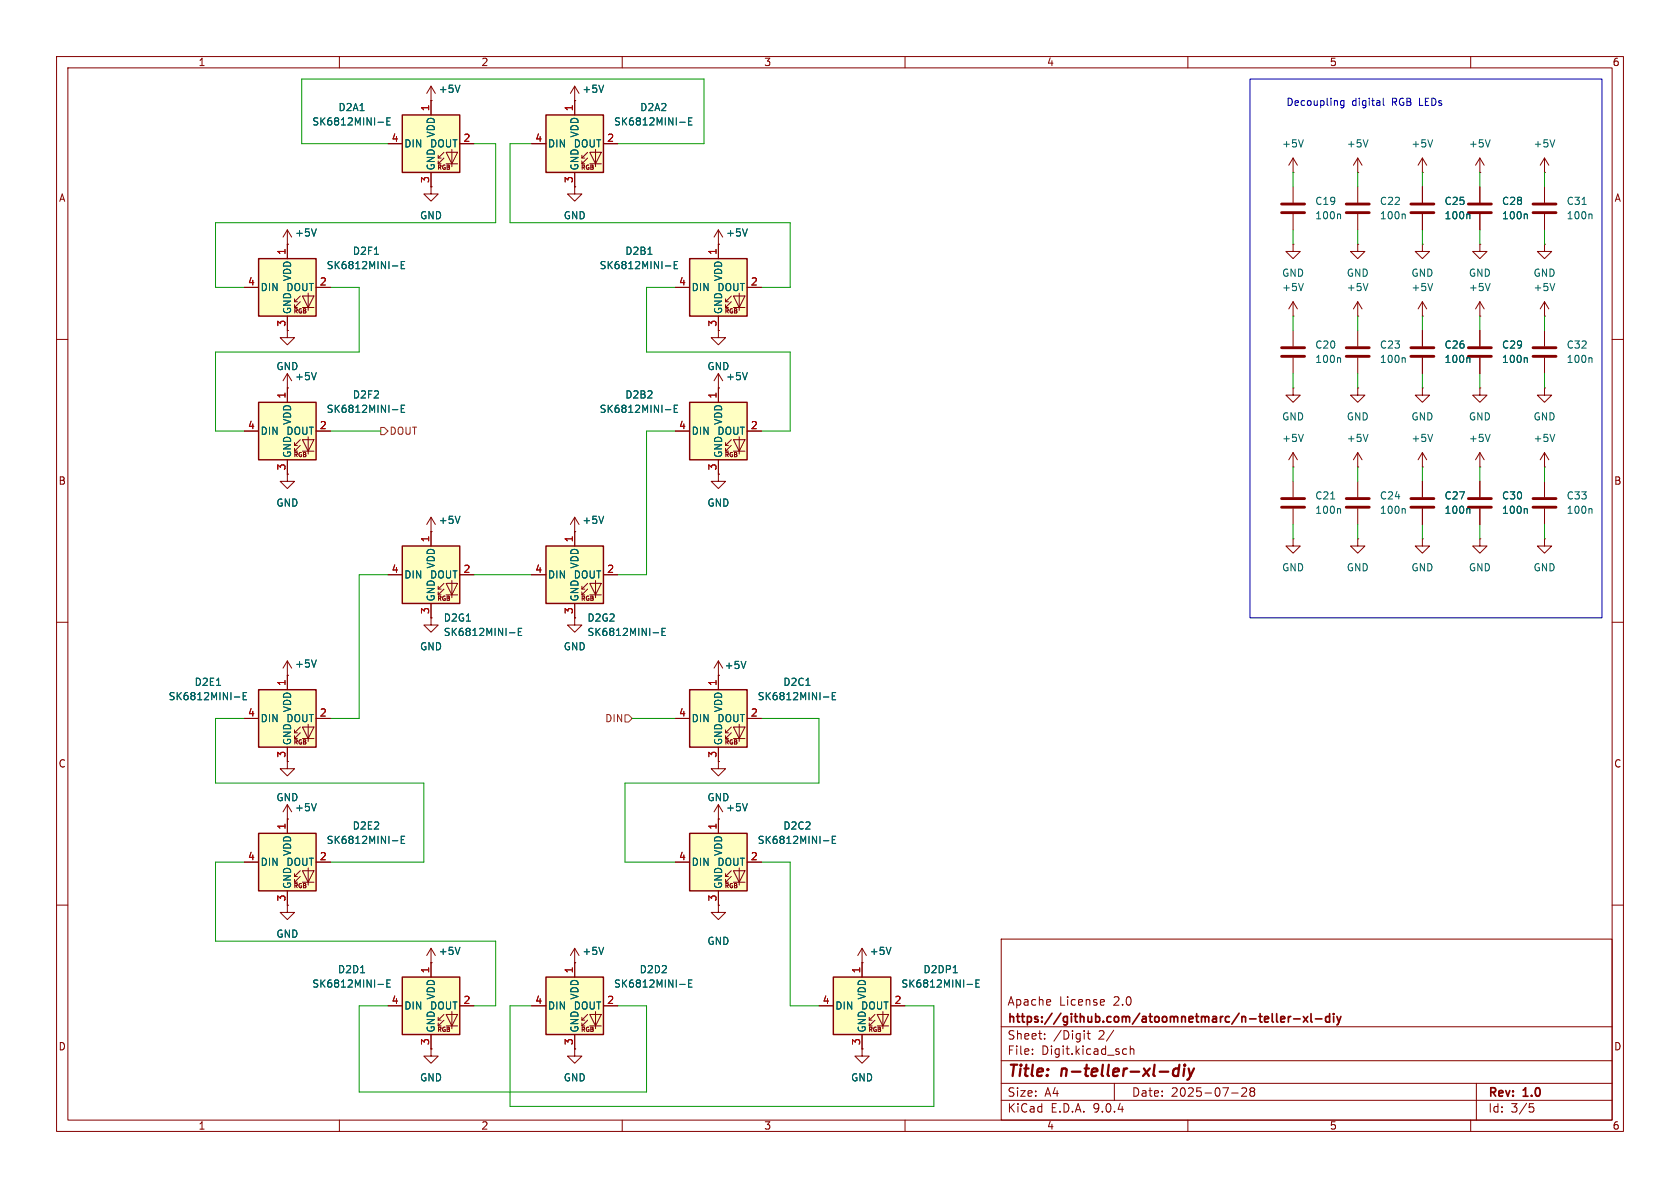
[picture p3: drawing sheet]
<svg xmlns="http://www.w3.org/2000/svg" width="297mm" height="210mm" viewBox="0 0 297 210" stroke-linecap="round" stroke-linejoin="round" font-family="sans-serif">
<g fill="none" stroke="#840000" stroke-width=".18">
<path d="M10 10h277v190h-277zM12 12h273v186h-273zM60 10v2M110 10v2M160 10v2M210 10v2M260 10v2M228.6 30.5h.1M228.6 27.9v2.6M228.6 33v2.8M228.6 37.8v2.8M228.6 27.9l-.8 1.3"/>
<path d="M228.6 27.9l.8 1.3M240 30.5h.1M240 27.9v2.6M240 33v2.8M240 37.8v2.8M240 27.9l-.7 1.3M240 27.9l.8 1.3M251.5 30.5h.1M251.5 27.9v2.6M251.5 33v2.8M251.5 37.8v2.8M251.5 27.9l-.8 1.3"/>
<path d="M251.5 27.9l.7 1.3M261.6 30.5h.1M261.6 27.9v2.6M261.6 33v2.8M261.6 37.8v2.8M261.6 27.9l-.7 1.3M261.6 27.9l.8 1.3M273 30.5h.1M273 27.9v2.6M273 33v2.8M273 37.8v2.8M273 27.9l-.7 1.3"/>
<path d="M273 27.9l.8 1.3M228.6 43.2v1.3h1.3l-1.3 1.2-1.3-1.2h1.3M228.6 43.2h.1M240 55.9h.1M240 53.3v2.6M240 53.3l-.7 1.3M240 53.3l.8 1.3M251.5 58.4v2.8M261.6 43.2v1.3h1.3l-1.3 1.2-1.3-1.2h1.3M261.6 43.2h.1M261.6 55.9h.1M261.6 53.3v2.6"/>
<path d="M261.6 58.4v2.8M261.6 53.3l-.7 1.3M261.6 53.3l.8 1.3M273 55.9h.1M273 43.2v1.3h1.3l-1.3 1.2-1.2-1.2h1.2M273 43.2h.1M273 53.3l-.7 1.3M273 53.3l.8 1.3M273 53.3v2.6M10 60h2M251.5 68.6v1.3h1.2l-1.2 1.2-1.3-1.2h1.3M251.5 68.6h.1"/>
<path d="M251.5 63.2v2.8M261.6 68.6v1.3h1.3l-1.3 1.2-1.3-1.2h1.3M261.6 68.6h.1M261.6 63.2v2.8M273 68.6v1.3h1.3l-1.3 1.2-1.2-1.2h1.2M273 68.6h.1M285 60h2M228.6 95.3v1.2h1.3l-1.3 1.3-1.3-1.3h1.3M228.6 95.3h.1M240 95.3v1.2h1.3l-1.3 1.3-1.2-1.3h1.2M240 95.3h.1M240 82.6h.1"/>
<path d="M240 80v2.6M240 80l-.7 1.3M240 80l.8 1.3M251.5 95.3v1.2h1.2l-1.2 1.3-1.3-1.3h1.3M251.5 95.3h.1M261.6 95.3v1.2h1.3l-1.3 1.3-1.3-1.3h1.3M261.6 95.3h.1M273 95.3v1.2h1.3l-1.3 1.3-1.2-1.3h1.2M273 95.3h.1M10 110h2M285 110h2M10 160h2"/>
<path d="M177 166h108v32h-108zM185.7 176.8v.3l-.7 .1M195 176.7l.2 .4-.7 .1M195.2 177.6l-.2 .1M285 160h2M60 198v2M110 198v2M160 198v2M177 194.5h108M177 191.5h108M177 187.5h108M177 181.5h108"/>
<path d="M182.5 186.3v.1M182.5 185.5v.1M184.7 183.6v.1M184.7 182.8v.1M192.2 182.7h.5M192.4 182.2v1.3l.3 .2M196.9 182.1l-1.3 2M197 191.5v3M198.6 186.3h.6M198.6 185.5h.6M199.8 185.5l.2-.1 .4 .1 .1 .9M199.8 184.9v1.5"/>
<path d="M210 198v2M217.7 193.2h1.2M219.5 192.4l.6-.1 .2 .1 .1 .3-.9 1.1h.9M221.2 192.9l-.2-.2 .2-.4 .5 .1 .1 .2-.3 .3M221.2 192.9l-.2 .3v.5l.2 .1 .5-.1 .1-.2-.1-.4-.2-.2M221.2 192.9h.3M260 198v2M261 191.5v6.5M270.4 195.1h.7M270.5 195.7h.4l.3 .3-.2 .5-.5 .1"/>
</g>
<path d="M205 189.4h1.5M208.4 189a.66 .66 0 0 0-1 .3l-.1 .5 .2 .3 .2 .1 .6-.1M208.5 188.2l-.2 2M209.4 188.9l-.2 1.3M209.5 188.2l-.1 .2M209.5 188.2l-.2 .1 .1 .1M209.5 188.2v.1l-.1 .1M210.1 188.9l.3 1.3M210.4 190.2l-.2 .5-.3 .2M211.1 188.9l-.7 1.3" fill="none" stroke="#840000" stroke-width=".4"/>
<g fill="none" stroke="#840000" stroke-width=".3">
<path d="M225.7 179.2v1.3l.2 .2M227.8 179.7v1M228.2 179.7l-.3 .1-.1 .2M230.4 179.7l.8 1M231.2 179.7l-.8 1M231.8 179.2v1.3l.2 .2M235.1 179.8l-.5-.1-.3 .3v.4l.2 .2h.6M235.1 179.2v1.5M235.8 179.2v.1M235.8 179.7v1M236.3 179.7l.4 1M237.1 179.7l-.4 1"/>
<path d="M226.4 180.2l.7-.2v-.2l-.5-.1-.2 .2 .1 .7h.6M228.7 180.1h1.1M232.6 180.1h1.1M236.7 180.7l-.1 .3-.3 .2"/>
</g>
<g fill="none" stroke="#840000" stroke-width=".51">
<path d="M226.6 36.1h4M226.6 37.6h4M238 36.1h4.1M238 37.6h4.1M249.4 36.1h4.1M249.4 37.6h4.1M259.6 36.1h4.1M259.6 37.6h4.1M271 36.1h4.1M271 37.6h4.1M249.4 61.5h4.1M249.4 63h4.1"/>
<path d="M259.6 61.5h4.1M259.6 63h4.1"/>
</g>
<g fill="none" stroke="#006464" stroke-width=".18">
<path d="M230.4 24.7l-.4 1.3M236.8 37.8l.2 .2v.7M241.8 24.7l-.4 1.3M248.2 37.8l.2 .2v.7M253.3 24.7l-.4 1.3M259.7 37.8l.2 .2v.7M263.4 24.7l-.4 1.3M269.8 37.8l.2 .2v.7M274.9 24.7l-.5 1.3M279.7 36.1h.7M281.3 37.8l.1 .2v.7M241.8 50.1l-.4 1.3"/>
<path d="M263.4 50.1l-.4 1.3M274.9 50.1l-.5 1.3M241.8 76.8l-.4 1.2M259.7 63.2l.2 .2v.7M269.8 63.2l.2 .2v.7"/>
</g>
<path d="M147.3 172.7h10.2v10.2h-10.2z" fill="#ffffc2"/>
<path d="M147.3 172.7h10.2v10.2h-10.2z" fill="none" stroke="#840000" stroke-width=".25"/>
<g fill="none" stroke="#840000" stroke-width=".18">
<path d="M50.8 160v1.3h1.3l-1.3 1.3-1.3-1.3h1.3M50.8 160h.1M144.8 177.8h2.5M152.4 170.2h.1M152.4 167.6v5.1M152.4 167.6l-.8 1.3M152.4 167.6l.8 1.3M154.7 179.3l-1 1v-.5M155.1 179.3h2l-1 2.1zM156.1 178.8v3.1M157.5 177.8h2.5M152.4 185.4v1.3h1.3l-1.3 1.3-1.3-1.3h1.3"/>
<path d="M152.4 185.4h.1M152.4 182.9v2.5M153.7 180.3h.5M153.7 181.4h.5M154.7 180.3l-1 1.1v-.6M155.1 181.4h2"/>
</g>
<path d="M157.5 167.5l-.4 1.2M168.5 172h.7M171 174h.9M172.5 173.8h.5M173.1 173.2h-.6v1.3h.6" fill="none" stroke="#006464" stroke-width=".18"/>
<path d="M45.7 147.3h10.2v10.2h-10.2z" fill="#ffffc2"/>
<path d="M45.7 147.3h10.2v10.2h-10.2z" fill="none" stroke="#840000" stroke-width=".25"/>
<g fill="none" stroke="#840000" stroke-width=".18">
<path d="M43.2 152.4h2.5M50.8 144.8v2.5M50.8 157.5v2.5M52.1 154.9h.5M52.1 156h.5M53.1 153.9l-1 1v-.5M53.1 154.9l-1 1.1v-.6M53.5 153.9h2l-1 2.1zM53.5 156h2M54.5 153.4v3.1M55.9 152.4h2.5M101.6 185.4v1.3h1.3l-1.3 1.3-1.3-1.3h1.3"/>
<path d="M101.6 185.4h.1"/>
</g>
<path d="M69.4 148.6h.9M70.9 148.4h.5M71.5 147.8h-.6v1.3h.6" fill="none" stroke="#006464" stroke-width=".18"/>
<path d="M96.5 172.7h10.2v10.2h-10.2z" fill="#ffffc2"/>
<path d="M96.5 172.7h10.2v10.2h-10.2z" fill="none" stroke="#840000" stroke-width=".25"/>
<g fill="none" stroke="#840000" stroke-width=".18">
<path d="M240 85.1v2.8M240 89.9v2.8M94 177.8h2.5M101.6 170.2h.1M101.6 167.6v5.1M101.6 167.6l-.8 1.3M101.6 167.6l.8 1.3M103.9 179.3l-1 1v-.5M104.3 179.3h2l-1 2.1zM105.3 178.8v3.1M106.7 177.8h2.5M127 160v1.3h1.3l-1.3 1.3-1.3-1.3h1.3"/>
<path d="M127 160h.1M101.6 182.9v2.5M102.9 180.3h.5M102.9 181.4h.5M103.9 180.3l-1 1.1v-.6M104.3 181.4h2"/>
</g>
<path d="M248.2 89.9l.2 .2v.6M106.7 167.5l-.4 1.2M120.2 174h.9M121.7 173.8h.5M122.3 173.2h-.6v1.3h.6" fill="none" stroke="#006464" stroke-width=".18"/>
<path d="M238 88.1h4.1M238 89.7h4.1" fill="none" stroke="#840000" stroke-width=".51"/>
<path d="M121.9 147.3h10.2v10.2h-10.2z" fill="#ffffc2"/>
<path d="M121.9 147.3h10.2v10.2h-10.2z" fill="none" stroke="#840000" stroke-width=".25"/>
<g fill="none" stroke="#840000" stroke-width=".18">
<path d="M228.6 55.9h.1M228.6 53.3l-.8 1.3M228.6 53.3l.8 1.3M228.6 53.3v2.6M228.6 58.4v2.8M228.6 68.6v1.3h1.3l-1.3 1.2-1.3-1.2h1.3M228.6 68.6h.1M228.6 63.2v2.8M240 68.6v1.3h1.3l-1.3 1.2-1.2-1.2h1.2M240 68.6h.1M119.4 152.4h2.5M127 144.8v2.5"/>
<path d="M127 157.5v2.5M128.3 154.9h.5M128.3 156h.5M129.3 153.9l-1 1v-.5M129.3 154.9l-1 1.1v-.6M129.7 153.9h2l-1 2.1zM129.7 156h2M130.7 153.4v3.1M132.1 152.4h2.5M76.2 170.2h.1M76.2 167.6l-.8 1.3M76.2 167.6l.8 1.3"/>
<path d="M76.2 167.6v2.6M76.2 185.4v1.3h1.3l-1.3 1.3-1.3-1.3h1.3M76.2 185.4h.1"/>
</g>
<path d="M230.4 50.1l-.4 1.3M236.8 63.2l.2 .2v.7M145.6 148.6h.9M147.1 148.4h.5M147.7 147.8h-.6v1.3h.6M81.3 167.5l-.4 1.2" fill="none" stroke="#006464" stroke-width=".18"/>
<path d="M226.6 61.5h4M226.6 63h4" fill="none" stroke="#840000" stroke-width=".51"/>
<path d="M71.1 172.7h10.2v10.2h-10.2z" fill="#ffffc2"/>
<path d="M71.1 172.7h10.2v10.2h-10.2z" fill="none" stroke="#840000" stroke-width=".25"/>
<g fill="none" stroke="#840000" stroke-width=".18">
<path d="M101.6 17.8h.1M101.6 15.2v2.6M101.6 15.2l-.8 1.3M101.6 15.2l.8 1.3M101.6 33v1.3h1.3l-1.3 1.3-1.3-1.3h1.3M101.6 33h.1M240 43.2v1.3h1.3l-1.3 1.2-1.2-1.2h1.2M240 43.2h.1M240 58.4v2.8M251.5 43.2v1.3h1.2l-1.2 1.2-1.3-1.2h1.3M251.5 43.2h.1M251.5 55.9h.1"/>
<path d="M251.5 53.3l-.8 1.3M251.5 53.3l.7 1.3M251.5 53.3v2.6M273 58.4v2.8M240 63.2v2.8M273 63.2v2.8M101.6 94h.1M101.6 91.4l-.8 1.3M101.6 91.4l.8 1.3M101.6 91.4v2.6M228.6 82.6h.1M228.6 80l-.8 1.3"/>
<path d="M228.6 80l.8 1.3M228.6 80v2.6M228.6 85.1v2.8M228.6 89.9v2.8M50.8 119.4h.1M50.8 116.8v2.6M50.8 116.8l-.8 1.3M50.8 116.8l.8 1.3M50.8 144.8h.1M50.8 142.2l-.8 1.3M50.8 142.2l.8 1.3M50.8 142.2v2.6"/>
<path d="M68.6 177.8h2.5M76.2 170.2v2.5M78.5 179.3l-1 1v-.5M78.9 179.3h2l-1 2.1zM79.9 178.8v3.1M81.3 177.8h2.5M76.2 182.9v2.5M77.5 180.3h.5M77.5 181.4h.5M78.5 180.3l-1 1.1v-.6M78.9 181.4h2"/>
</g>
<g fill="none" stroke="#006464" stroke-width=".18">
<path d="M106.7 15.1l-.4 1.2M253.3 50.1l-.4 1.3M230.4 76.8l-.4 1.2M248.2 63.2l.2 .2v.7M281.3 63.2l.1 .2v.7M106.7 91.3l-.4 1.2M235.2 88.2h.8M236.8 89.9l.2 .2v.6M55.9 116.7l-.4 1.2M55.9 142.1l-.4 1.2M63.7 172h.8M66.8 174h1"/>
<path d="M68.4 173.8h.4M69 173.2h-.6v1.3h.6"/>
</g>
<path d="M238 61.5h4.1M238 63h4.1M271 61.5h4.1M271 63h4.1M226.6 88.1h4M226.6 89.7h4" fill="none" stroke="#840000" stroke-width=".51"/>
<path d="M96.5 20.3h10.2v10.2h-10.2z" fill="#ffffc2"/>
<path d="M96.5 20.3h10.2v10.2h-10.2z" fill="none" stroke="#840000" stroke-width=".25"/>
<g fill="none" stroke="#840000" stroke-width=".18">
<path d="M101.6 17.8v2.5M94 25.4h2.5M101.6 30.5v2.5M102.9 27.9h.5M102.9 29h.5M103.9 26.9l-1 1v-.5M103.9 27.9l-1 1.1v-.6M104.3 26.9h2l-1 2.1zM104.3 29h2M105.3 26.4v3.1M106.7 25.4h2.5M50.8 58.4v1.3h1.3l-1.3 1.3-1.3-1.3h1.3"/>
<path d="M50.8 58.4h.1M273 85.1v2.8M273 89.9v2.8M50.8 134.6v1.3h1.3l-1.3 1.3-1.3-1.3h1.3M50.8 134.6h.1"/>
</g>
<path d="M120.2 21.6h.9M121.7 21.4h.5M122.3 20.8h-.6v1.3h.6M281.3 89.9l.1 .2v.6" fill="none" stroke="#006464" stroke-width=".18"/>
<path d="M271 88.1h4.1M271 89.7h4.1" fill="none" stroke="#840000" stroke-width=".51"/>
<path d="M96.5 96.5h10.2v10.2h-10.2z" fill="#ffffc2"/>
<path d="M96.5 96.5h10.2v10.2h-10.2z" fill="none" stroke="#840000" stroke-width=".25"/>
<path d="M101.6 94v2.5M94 101.6h2.5M101.6 106.7v2.5M102.9 104.1h.5M102.9 105.2h.5M103.9 103.1l-1 1v-.5M103.9 104.1l-1 1.1v-.6M104.3 103.1h2l-1 2.1zM104.3 105.2h2M105.3 102.6v3.1M106.7 101.6h2.5" fill="none" stroke="#840000" stroke-width=".18"/>
<path d="M115.5 111.9h.9M117 111.7h.5M117.6 111.1h-.6v1.2h.6" fill="none" stroke="#006464" stroke-width=".18"/>
<path d="M45.7 45.7h10.2v10.2h-10.2z" fill="#ffffc2"/>
<path d="M45.7 45.7h10.2v10.2h-10.2z" fill="none" stroke="#840000" stroke-width=".25"/>
<g fill="none" stroke="#840000" stroke-width=".18">
<path d="M43.2 50.8h2.5M50.8 43.2h.1M50.8 40.6v5.1M50.8 55.9v2.5M50.8 40.6l-.8 1.3M50.8 40.6l.8 1.3M52.1 53.3h.5M52.1 54.4h.5M53.1 52.3l-1 1v-.5M53.1 53.3l-1 1.1v-.6M53.5 52.3h2l-1 2.1zM53.5 54.4h2"/>
<path d="M54.5 51.8v3.1M55.9 50.8h2.5"/>
</g>
<path d="M55.9 40.5l-.4 1.2M66.2 45h.7M69.4 47h.9M70.9 46.8h.5M71.5 46.2h-.6v1.3h.6" fill="none" stroke="#006464" stroke-width=".18"/>
<path d="M45.7 121.9h10.2v10.2h-10.2z" fill="#ffffc2"/>
<path d="M45.7 121.9h10.2v10.2h-10.2z" fill="none" stroke="#840000" stroke-width=".25"/>
<g fill="none" stroke="#840000" stroke-width=".18">
<path d="M76.2 17.8h.1M76.2 15.2l-.8 1.3M76.2 15.2l.8 1.3M76.2 15.2v2.6M76.2 33v1.3h1.3l-1.3 1.3-1.3-1.3h1.3M76.2 33h.1M50.8 119.4v2.5M101.6 109.2v1.3h1.3l-1.3 1.3-1.3-1.3h1.3M101.6 109.2h.1M43.2 127h2.5M50.8 132.1v2.5M52.1 129.5h.5"/>
<path d="M52.1 130.6h.5M53.1 128.5l-1 1v-.5M53.1 129.5l-1 1.1v-.6M53.5 128.5h2l-1 2.1zM53.5 130.6h2M54.5 128v3.1M55.9 127h2.5"/>
</g>
<path d="M81.3 15.1l-.4 1.2M38.3 121.2h.7M41.4 123.2h1M43 123h.4M43.6 122.4h-.6v1.3h.6" fill="none" stroke="#006464" stroke-width=".18"/>
<path d="M71.1 20.3h10.2v10.2h-10.2z" fill="#ffffc2"/>
<path d="M71.1 20.3h10.2v10.2h-10.2z" fill="none" stroke="#840000" stroke-width=".25"/>
<g fill="none" stroke="#840000" stroke-width=".18">
<path d="M76.2 17.8v2.5M68.6 25.4h2.5M76.2 30.5v2.5M77.5 27.9h.5M77.5 29h.5M78.5 26.9l-1 1v-.5M78.5 27.9l-1 1.1v-.6M78.9 26.9h2l-1 2.1zM78.9 29h2M79.9 26.4v3.1M81.3 25.4h2.5M76.2 94h.1"/>
<path d="M76.2 91.4v2.6M76.2 91.4l-.8 1.3M76.2 91.4l.8 1.3M127 83.8v1.3h1.3l-1.3 1.3-1.3-1.3h1.3M127 83.8h.1"/>
</g>
<path d="M66.8 21.6h1M68.4 21.4h.4M69 20.8h-.6v1.3h.6M81.3 91.3l-.4 1.2" fill="none" stroke="#006464" stroke-width=".18"/>
<path d="M71.1 96.5h10.2v10.2h-10.2z" fill="#ffffc2"/>
<path d="M71.1 96.5h10.2v10.2h-10.2z" fill="none" stroke="#840000" stroke-width=".25"/>
<g fill="none" stroke="#840000" stroke-width=".18">
<path d="M50.8 68.6h.1M50.8 66l-.8 1.3M50.8 66l.8 1.3M50.8 66v2.6M50.8 83.8v1.3h1.3l-1.3 1.3-1.3-1.3h1.3M50.8 83.8h.1M76.2 94v2.5M68.6 101.6h2.5M76.2 106.7v2.5M77.5 104.1h.5M77.5 105.2h.5M78.5 103.1l-1 1v-.5"/>
<path d="M78.5 104.1l-1 1.1v-.6M78.9 103.1h2l-1 2.1zM78.9 105.2h2M79.9 102.6v3.1M81.3 101.6h2.5"/>
</g>
<path d="M55.9 65.9l-.4 1.2M90.1 111.9h.9M91.6 111.7h.5M92.2 111.1h-.6v1.2h.6" fill="none" stroke="#006464" stroke-width=".18"/>
<path d="M45.7 71.1h10.2v10.2h-10.2z" fill="#ffffc2"/>
<path d="M45.7 71.1h10.2v10.2h-10.2z" fill="none" stroke="#840000" stroke-width=".25"/>
<g fill="none" stroke="#840000" stroke-width=".18">
<path d="M43.2 76.2h2.5M50.8 68.6v2.5M52.1 78.7h.5M52.1 79.8h.5M53.1 77.7l-1 1v-.5M53.1 78.7l-1 1.1v-.6M53.5 77.7h2l-1 2.1zM53.5 79.8h2M54.5 77.2v3.1M55.9 76.2h2.5M50.8 81.3v2.5M251.5 85.1v2.8"/>
<path d="M251.5 89.9v2.8M76.2 109.2v1.3h1.3l-1.3 1.3-1.3-1.3h1.3M76.2 109.2h.1"/>
</g>
<path d="M69.4 72.4h.9M70.9 72.2h.5M71.5 71.6h-.6v1.3h.6M259.7 89.9l.2 .2v.6" fill="none" stroke="#006464" stroke-width=".18"/>
<path d="M249.4 88.1h4.1M249.4 89.7h4.1" fill="none" stroke="#840000" stroke-width=".51"/>
<path d="M121.9 71.1h10.2v10.2h-10.2z" fill="#ffffc2"/>
<path d="M121.9 71.1h10.2v10.2h-10.2z" fill="none" stroke="#840000" stroke-width=".25"/>
<path d="M119.4 76.2h2.5M127 68.6v2.5M128.3 78.7h.5M128.3 79.8h.5M129.3 77.7l-1 1v-.5M129.3 78.7l-1 1.1v-.6M129.7 77.7h2l-1 2.1zM129.7 79.8h2M130.7 77.2v3.1M132.1 76.2h2.5M127 81.3v2.5" fill="none" stroke="#840000" stroke-width=".18"/>
<path d="M117.6 72.4h1M119.2 72.2h.4M119.8 71.6h-.6v1.3h.6" fill="none" stroke="#006464" stroke-width=".18"/>
<path d="M121.9 121.9h10.2v10.2h-10.2z" fill="#ffffc2"/>
<path d="M121.9 121.9h10.2v10.2h-10.2z" fill="none" stroke="#840000" stroke-width=".25"/>
<g fill="none" stroke="#840000" stroke-width=".18">
<path d="M127 58.4v1.3h1.3l-1.3 1.3-1.3-1.3h1.3M127 58.4h.1M127 68.6h.1M127 66v2.6M127 66l-.8 1.3M127 66l.8 1.3M251.5 82.6h.1M251.5 80l-.8 1.3M251.5 80l.7 1.3M251.5 80v2.6M261.6 85.1v2.8M261.6 89.9v2.8"/>
<path d="M127 119.4h.1M127 116.8v5.1M127 116.8l-.8 1.3M127 116.8l.8 1.3M119.4 127h2.5M127 134.6v1.3h1.3l-1.3 1.3-1.3-1.3h1.3M127 134.6h.1M127 132.1v2.5M128.3 129.5h.5M128.3 130.6h.5M129.3 128.5l-1 1v-.5M129.3 129.5l-1 1.1v-.6"/>
<path d="M129.7 128.5h2l-1 2.1zM129.7 130.6h2M130.7 128v3.1M132.1 127h2.5"/>
</g>
<path d="M132.1 65.9l-.4 1.2M253.3 76.8l-.4 1.2M269.8 89.9l.2 .2v.6M131.9 116.9l-.5 1.3M142.5 121.2h.7M145.6 123.2h.9M147.1 123h.5M147.7 122.4h-.6v1.3h.6" fill="none" stroke="#006464" stroke-width=".18"/>
<path d="M259.6 88.1h4.1M259.6 89.7h4.1" fill="none" stroke="#840000" stroke-width=".51"/>
<path d="M121.9 45.7h10.2v10.2h-10.2z" fill="#ffffc2"/>
<path d="M121.9 45.7h10.2v10.2h-10.2z" fill="none" stroke="#840000" stroke-width=".25"/>
<g fill="none" stroke="#840000" stroke-width=".18">
<path d="M76.2 17.8h.1M76.2 17.8v2.5M101.6 17.8h.1M101.6 17.8v2.5M68.6 25.4h2.5M76.2 33h.1M76.2 30.5v2.5M81.3 25.4h2.5M94 25.4h2.5M101.6 33h.1M101.6 30.5v2.5M106.7 25.4h2.5"/>
<path d="M251.5 33v2.8M251.5 37.8v2.8M261.6 33v2.8M261.6 37.8v2.8M43.2 50.8h2.5M50.8 43.2h.1M50.8 58.4h.1M50.8 43.2v2.5M50.8 55.9v2.5M55.9 50.8h2.5M119.4 50.8h2.5M127 43.2h.1"/>
<path d="M127 58.4h.1M127 40.6v5.1M127 55.9v2.5M127 40.6l-.8 1.3M127 40.6l.8 1.3M128.3 53.3h.5M128.3 54.4h.5M129.3 52.3l-1 1v-.5M129.3 53.3l-1 1.1v-.6M129.7 52.3h2l-1 2.1zM129.7 54.4h2M130.7 51.8v3.1"/>
<path d="M132.1 50.8h2.5M251.5 58.4v2.8M261.6 58.4v2.8M43.2 76.2h2.5M50.8 68.6h.1M50.8 68.6v2.5M55.9 76.2h2.5M119.4 76.2h2.5M127 68.6h.1M127 68.6v2.5M132.1 76.2h2.5M251.5 63.2v2.8"/>
<path d="M261.6 63.2v2.8M50.8 83.8h.1M50.8 81.3v2.5M76.2 94h.1M76.2 94v2.5M101.6 94h.1M101.6 94v2.5M127 83.8h.1M127 81.3v2.5M251.5 85.1v2.8M251.5 89.9v2.8M261.6 82.6h.1"/>
<path d="M261.6 80l-.7 1.3M261.6 80l.8 1.3M261.6 80v2.6M261.6 85.1v2.8M261.6 89.9v2.8M273 82.6h.1M273 80l-.7 1.3M273 80l.8 1.3M273 80v2.6M50.8 119.4h.1M50.8 119.4v2.5M68.6 101.6h2.5"/>
<path d="M76.2 109.2h.1M76.2 106.7v2.5M81.3 101.6h2.5M94 101.6h2.5M101.6 109.2h.1M101.6 106.7v2.5M106.7 101.6h2.5M127 119.4h.1M127 119.4v2.5M43.2 127h2.5M50.8 134.6h.1M50.8 132.1v2.5"/>
<path d="M55.9 127h2.5M119.4 127h2.5M127 134.6h.1M127 132.1v2.5M132.1 127h2.5M43.2 152.4h2.5M50.8 144.8h.1M50.8 144.8v2.5M50.8 157.5v2.5M55.9 152.4h2.5M119.4 152.4h2.5M127 144.8h.1"/>
<path d="M127 142.2v5.1M127 157.5v2.5M127 142.2l-.8 1.3M127 142.2l.8 1.3M132.1 152.4h2.5M50.8 160h.1M68.6 177.8h2.5M76.2 170.2h.1M76.2 170.2v2.5M81.3 177.8h2.5M94 177.8h2.5M101.6 170.2h.1"/>
<path d="M101.6 170.2v2.5M106.7 177.8h2.5M127 160h.1M144.8 177.8h2.5M152.4 170.2h.1M152.4 170.2v2.5M157.5 177.8h2.5M76.2 185.4h.1M76.2 182.9v2.5M101.6 185.4h.1M101.6 182.9v2.5M152.4 185.4h.1"/>
<path d="M152.4 182.9v2.5"/>
</g>
<g fill="none" stroke="#006464" stroke-width=".18">
<path d="M81.3 15.1l-.4 1.2M106.7 15.1l-.4 1.2M66.8 21.6h1M68.4 21.4h.4M69 20.8h-.6v1.3h.6M120.2 21.6h.9M121.7 21.4h.5M122.3 20.8h-.6v1.3h.6M259.7 37.8l.2 .2v.7M269.8 37.8l.2 .2v.7M55.9 40.5l-.4 1.2M66.2 45h.7"/>
<path d="M69.4 47h.9M70.9 46.8h.5M71.5 46.2h-.6v1.3h.6M114.5 45h.8M117.6 47h1M119.2 46.8h.4M119.8 46.2h-.6v1.3h.6M132.1 40.5l-.4 1.2M55.9 65.9l-.4 1.2M69.4 72.4h.9M70.9 72.2h.5M71.5 71.6h-.6v1.3h.6"/>
<path d="M117.6 72.4h1M119.2 72.2h.4M119.8 71.6h-.6v1.3h.6M132.1 65.9l-.4 1.2M259.7 63.2l.2 .2v.7M263.4 76.8l-.4 1.2M269.8 63.2l.2 .2v.7M274.9 76.8l-.5 1.2M81.3 91.3l-.4 1.2M106.7 91.3l-.4 1.2M259.7 89.9l.2 .2v.6M269.8 89.9l.2 .2v.6"/>
<path d="M55.9 116.7l-.4 1.2M90.1 111.9h.9M91.6 111.7h.5M92.2 111.1h-.6v1.2h.6M115.5 111.9h.9M117 111.7h.5M117.6 111.1h-.6v1.2h.6M131.9 116.9l-.5 1.3M38.3 121.2h.7M41.4 123.2h1M43 123h.4M43.6 122.4h-.6v1.3h.6"/>
<path d="M142.5 121.2h.7M145.6 123.2h.9M147.1 123h.5M147.7 122.4h-.6v1.3h.6M55.9 142.1l-.4 1.2M69.4 148.6h.9M70.9 148.4h.5M71.5 147.8h-.6v1.3h.6M132.1 142.1l-.4 1.2M145.6 148.6h.9M147.1 148.4h.5M147.7 147.8h-.6v1.3h.6"/>
<path d="M63.7 172h.8M66.8 174h1M68.4 173.8h.4M69 173.2h-.6v1.3h.6M81.3 167.5l-.4 1.2M106.7 167.5l-.4 1.2M120.2 174h.9M121.7 173.8h.5M122.3 173.2h-.6v1.3h.6M157.5 167.5l-.4 1.2M168.5 172h.7M171 174h.9"/>
<path d="M172.5 173.8h.5M173.1 173.2h-.6v1.3h.6"/>
</g>
<path d="M67.3 75.6h.6l.7 .6-.7 .6h-.6zM110.5 126.4h.6l.7 .6-.7 .6h-.6z" fill="none" stroke="#725600" stroke-width=".18"/>
<g fill="none" stroke="#009600" stroke-width=".18">
<path d="M68.6 25.4h-15.3v-11.4h71.2v11.4h-15.3M83.8 25.4h3.8v14h-49.5v11.4h5.1M94 25.4h-3.8v14h49.5v11.4h-5.1M228.6 30.5v2.5M240 30.5v2.5M251.5 30.5v2.5M261.6 30.5v2.5M273 30.5v2.5M58.4 50.8h5.1v11.4h-25.4v14h5.1M119.4 50.8h-5.1v11.4h25.4v14h-5.1M228.6 40.6v2.6M228.6 55.9v2.5"/>
<path d="M240 40.6v2.6M240 55.9v2.5M251.5 40.6v2.6M251.5 55.9v2.5M261.6 40.6v2.6M261.6 55.9v2.5M273 40.6v2.6M273 55.9v2.5M58.4 76.2h8.9M119.4 76.2h-5.1v25.4h-5.1M228.6 66v2.6M240 66v2.6"/>
<path d="M251.5 66v2.6M261.6 66v2.6M273 66v2.6M228.6 82.6v2.5M228.6 92.7v2.6M240 82.6v2.5M240 92.7v2.6M251.5 82.6v2.5M251.5 92.7v2.6M261.6 82.6v2.5M261.6 92.7v2.6M273 82.6v2.5"/>
<path d="M273 92.7v2.6M68.6 101.6h-5.1v25.4h-5.1M83.8 101.6h10.2M43.2 127h-5.1v11.4h36.8v14h-16.5M111.8 127h7.6M134.6 127h10.2v11.4h-34.3v14h8.9M43.2 152.4h-5.1v14h49.5v11.4h-3.8M134.6 152.4h5.1v25.4h5.1M68.6 177.8h-5.1v15.2h50.8v-15.2h-5.1M94 177.8h-3.8v17.8h74.9v-17.8h-5.1"/>
</g>
<path d="M221 14h62.2v95.2h-62.2zM237.6 17.8v1l-.3 .3-.3-.1M237.6 17.9l-.4-.1-.2 .2 .1 .6h.5M244.5 17.4v1.1l.2 .1" fill="none" stroke="#0000c2" stroke-width=".18"/>
<g font-size="2.8" fill="#840000">
<text x="178" y="190.9">Title:</text>
<text x="187.7" y="190.9">n-teller-xl-diy</text>
</g>
<g font-size="2.1" fill="#840000">
<text x="178" y="178">Apache</text>
<text x="187.2" y="178">License</text>
<text x="196.9" y="178">2.0</text>
<text x="178" y="184">Sheet:</text>
<text x="178" y="181.2">https://github.com/atoomnetmarc/n-teller-xl-diy</text>
<text x="186.2" y="184">/Digit</text>
<text x="194.2" y="184">2/</text>
<text x="178" y="186.7">File:</text>
<text x="184.1" y="186.7">Digit.kicad_sch</text>
<text x="178" y="196.9">KiCad</text>
<text x="178" y="194.1">Size:</text>
<text x="184.7" y="194.1">A4</text>
<text x="185.7" y="196.9">E.D.A.</text>
<text x="193.3" y="196.9">9.0.4</text>
<text x="200" y="194.1">Date:</text>
<text x="207" y="194.1">2025-07-28</text>
<text x="263" y="194.3">Rev:</text>
<text x="263" y="196.9">Id:</text>
<text x="267.1" y="196.9">3/5</text>
<text x="269.4" y="194.3">1.0</text>
</g>
<g font-size="1.8" fill="#840000">
<text x="35" y="11.9">1</text>
<text x="85" y="11.9">2</text>
<text x="135" y="11.9">3</text>
<text x="185" y="11.9">4</text>
<text x="235" y="11.9">5</text>
<text x="285" y="11.9">6</text>
<text x="10.3" y="35.9">A</text>
<text x="285.3" y="35.9">A</text>
<text x="10.3" y="85.9">B</text>
<text x="285.3" y="85.9">B</text>
<text x="10.3" y="135.9">C</text>
<text x="285.3" y="135.9">C</text>
<text x="10.3" y="185.9">D</text>
<text x="285.3" y="185.9">D</text>
<text x="35" y="199.9">1</text>
<text x="85" y="199.9">2</text>
<text x="135" y="199.9">3</text>
<text x="185" y="199.9">4</text>
<text x="235" y="199.9">5</text>
<text x="285" y="199.9">6</text>
</g>
<g font-size="1.8" fill="#006464">
<text x="77.5" y="16.6">+5V</text>
<text x="102.9" y="16.6">+5V</text>
<text x="55.1" y="22.4">SK6812MINI-E</text>
<text x="59.7" y="19.8">D2A1</text>
<text x="108.5" y="22.4">SK6812MINI-E</text>
<text x="113.1" y="19.8">D2A2</text>
<text x="71.4" y="26.3">DIN</text>
<text x="75.9" y="26.3">DOUT</text>
<text x="77.1" y="24.4" transform="rotate(-90 77.1 24.4)">VDD</text>
<text x="96.8" y="26.3">DIN</text>
<text x="101.3" y="26.3">DOUT</text>
<text x="102.5" y="24.4" transform="rotate(-90 102.5 24.4)">VDD</text>
<text x="226.6" y="26.3">+5V</text>
<text x="238" y="26.3">+5V</text>
<text x="249.4" y="26.3">+5V</text>
<text x="259.6" y="26.3">+5V</text>
<text x="271" y="26.3">+5V</text>
<text x="77.1" y="30.2" transform="rotate(-90 77.1 30.2)">GND</text>
<text x="102.5" y="30.2" transform="rotate(-90 102.5 30.2)">GND</text>
<text x="74.2" y="39">GND</text>
<text x="99.6" y="39">GND</text>
<text x="232.4" y="39">100n</text>
<text x="232.4" y="36.4">C19</text>
<text x="243.8" y="39">100n</text>
<text x="243.8" y="36.4">C22</text>
<text x="255.3" y="39">100n</text>
<text x="255.3" y="36.4">C25</text>
<text x="265.4" y="39">100n</text>
<text x="265.4" y="36.4">C28</text>
<text x="276.9" y="39">100n</text>
<text x="276.9" y="36.4">C31</text>
<text x="52.1" y="42">+5V</text>
<text x="57.7" y="47.8">SK6812MINI-E</text>
<text x="62.3" y="45.2">D2F1</text>
<text x="105.9" y="47.8">SK6812MINI-E</text>
<text x="110.4" y="45.2">D2B1</text>
<text x="128.3" y="42">+5V</text>
<text x="46" y="51.7">DIN</text>
<text x="50.5" y="51.7">DOUT</text>
<text x="51.7" y="49.8" transform="rotate(-90 51.7 49.8)">VDD</text>
<text x="122.2" y="51.7">DIN</text>
<text x="126.7" y="51.7">DOUT</text>
<text x="127.9" y="49.8" transform="rotate(-90 127.9 49.8)">VDD</text>
<text x="226.6" y="49.1">GND</text>
<text x="226.6" y="51.7">+5V</text>
<text x="238" y="51.7">+5V</text>
<text x="238" y="49.1">GND</text>
<text x="249.4" y="49.1">GND</text>
<text x="249.4" y="51.7">+5V</text>
<text x="259.6" y="49.1">GND</text>
<text x="259.6" y="51.7">+5V</text>
<text x="271" y="51.7">+5V</text>
<text x="271" y="49.1">GND</text>
<text x="51.7" y="55.6" transform="rotate(-90 51.7 55.6)">GND</text>
<text x="127.9" y="55.6" transform="rotate(-90 127.9 55.6)">GND</text>
<text x="48.8" y="65.6">GND</text>
<text x="125" y="65.6">GND</text>
<text x="232.4" y="64.4">100n</text>
<text x="232.4" y="61.8">C20</text>
<text x="243.8" y="64.4">100n</text>
<text x="243.8" y="61.8">C23</text>
<text x="255.3" y="64.4">100n</text>
<text x="255.3" y="61.8">C26</text>
<text x="265.4" y="64.4">100n</text>
<text x="265.4" y="61.8">C29</text>
<text x="276.9" y="64.4">100n</text>
<text x="276.9" y="61.8">C32</text>
<text x="52.1" y="67.4">+5V</text>
<text x="62.3" y="70.6">D2F2</text>
<text x="110.4" y="70.6">D2B2</text>
<text x="128.3" y="67.4">+5V</text>
<text x="46" y="77.1">DIN</text>
<text x="50.5" y="77.1">DOUT</text>
<text x="51.7" y="75.2" transform="rotate(-90 51.7 75.2)">VDD</text>
<text x="57.7" y="73.2">SK6812MINI-E</text>
<text x="105.9" y="73.2">SK6812MINI-E</text>
<text x="122.2" y="77.1">DIN</text>
<text x="126.7" y="77.1">DOUT</text>
<text x="127.9" y="75.2" transform="rotate(-90 127.9 75.2)">VDD</text>
<text x="226.6" y="74.5">GND</text>
<text x="238" y="74.5">GND</text>
<text x="249.4" y="74.5">GND</text>
<text x="259.6" y="74.5">GND</text>
<text x="271" y="74.5">GND</text>
<text x="51.7" y="81" transform="rotate(-90 51.7 81)">GND</text>
<text x="127.9" y="81" transform="rotate(-90 127.9 81)">GND</text>
<text x="226.6" y="78.3">+5V</text>
<text x="238" y="78.3">+5V</text>
<text x="249.4" y="78.3">+5V</text>
<text x="259.6" y="78.3">+5V</text>
<text x="271" y="78.3">+5V</text>
<text x="48.8" y="89.8">GND</text>
<text x="125" y="89.8">GND</text>
<text x="232.4" y="88.5">C21</text>
<text x="243.8" y="88.5">C24</text>
<text x="255.3" y="88.5">C27</text>
<text x="265.4" y="88.5">C30</text>
<text x="276.9" y="88.5">C33</text>
<text x="77.5" y="92.8">+5V</text>
<text x="102.9" y="92.8">+5V</text>
<text x="232.4" y="91">100n</text>
<text x="243.8" y="91">100n</text>
<text x="255.3" y="91">100n</text>
<text x="265.4" y="91">100n</text>
<text x="276.9" y="91">100n</text>
<text x="77.1" y="100.6" transform="rotate(-90 77.1 100.6)">VDD</text>
<text x="102.5" y="100.6" transform="rotate(-90 102.5 100.6)">VDD</text>
<text x="226.6" y="101.2">GND</text>
<text x="238" y="101.2">GND</text>
<text x="249.4" y="101.2">GND</text>
<text x="259.6" y="101.2">GND</text>
<text x="271" y="101.2">GND</text>
<text x="71.4" y="102.5">DIN</text>
<text x="75.9" y="102.5">DOUT</text>
<text x="77.1" y="106.4" transform="rotate(-90 77.1 106.4)">GND</text>
<text x="96.8" y="102.5">DIN</text>
<text x="101.3" y="102.5">DOUT</text>
<text x="102.5" y="106.4" transform="rotate(-90 102.5 106.4)">GND</text>
<text x="78.4" y="110.1">D2G1</text>
<text x="78.4" y="112.6">SK6812MINI-E</text>
<text x="103.8" y="110.1">D2G2</text>
<text x="103.8" y="112.6">SK6812MINI-E</text>
<text x="52.1" y="118.2">+5V</text>
<text x="74.2" y="115.2">GND</text>
<text x="99.6" y="115.2">GND</text>
<text x="128" y="118.5">+5V</text>
<text x="29.7" y="124">SK6812MINI-E</text>
<text x="34.3" y="121.4">D2E1</text>
<text x="133.9" y="124">SK6812MINI-E</text>
<text x="138.4" y="121.4">D2C1</text>
<text x="46" y="127.9">DIN</text>
<text x="50.5" y="127.9">DOUT</text>
<text x="51.7" y="131.8" transform="rotate(-90 51.7 131.8)">GND</text>
<text x="51.7" y="126" transform="rotate(-90 51.7 126)">VDD</text>
<text x="122.2" y="127.9">DIN</text>
<text x="126.7" y="127.9">DOUT</text>
<text x="127.9" y="131.8" transform="rotate(-90 127.9 131.8)">GND</text>
<text x="127.9" y="126" transform="rotate(-90 127.9 126)">VDD</text>
<text x="48.8" y="141.8">GND</text>
<text x="52.1" y="143.6">+5V</text>
<text x="125" y="141.8">GND</text>
<text x="128.3" y="143.6">+5V</text>
<text x="57.7" y="149.4">SK6812MINI-E</text>
<text x="62.2" y="146.8">D2E2</text>
<text x="133.9" y="149.4">SK6812MINI-E</text>
<text x="138.4" y="146.8">D2C2</text>
<text x="46" y="153.3">DIN</text>
<text x="50.5" y="153.3">DOUT</text>
<text x="51.7" y="151.4" transform="rotate(-90 51.7 151.4)">VDD</text>
<text x="122.2" y="153.3">DIN</text>
<text x="126.7" y="153.3">DOUT</text>
<text x="127.9" y="151.4" transform="rotate(-90 127.9 151.4)">VDD</text>
<text x="51.7" y="157.2" transform="rotate(-90 51.7 157.2)">GND</text>
<text x="127.9" y="157.2" transform="rotate(-90 127.9 157.2)">GND</text>
<text x="48.8" y="166">GND</text>
<text x="125" y="167.2">GND</text>
<text x="59.6" y="172.2">D2D1</text>
<text x="77.5" y="169">+5V</text>
<text x="102.9" y="169">+5V</text>
<text x="113" y="172.2">D2D2</text>
<text x="153.7" y="169">+5V</text>
<text x="163.2" y="172.2">D2DP1</text>
<text x="55.1" y="174.8">SK6812MINI-E</text>
<text x="71.4" y="178.7">DIN</text>
<text x="75.9" y="178.7">DOUT</text>
<text x="77.1" y="176.8" transform="rotate(-90 77.1 176.8)">VDD</text>
<text x="96.8" y="178.7">DIN</text>
<text x="101.3" y="178.7">DOUT</text>
<text x="102.5" y="176.8" transform="rotate(-90 102.5 176.8)">VDD</text>
<text x="108.5" y="174.8">SK6812MINI-E</text>
<text x="147.6" y="178.7">DIN</text>
<text x="152.1" y="178.7">DOUT</text>
<text x="153.3" y="176.8" transform="rotate(-90 153.3 176.8)">VDD</text>
<text x="159.3" y="174.8">SK6812MINI-E</text>
<text x="77.1" y="182.6" transform="rotate(-90 77.1 182.6)">GND</text>
<text x="102.5" y="182.6" transform="rotate(-90 102.5 182.6)">GND</text>
<text x="153.3" y="182.6" transform="rotate(-90 153.3 182.6)">GND</text>
<text x="74.2" y="191.4">GND</text>
<text x="99.6" y="191.4">GND</text>
<text x="150.4" y="191.4">GND</text>
</g>
<g font-size="1.8" fill="#a90000">
<text x="75.9" y="19.8" transform="rotate(-90 75.9 19.8)">1</text>
<text x="101.3" y="19.8" transform="rotate(-90 101.3 19.8)">1</text>
<text x="69.1" y="25.1">4</text>
<text x="81.8" y="25.1">2</text>
<text x="94.5" y="25.1">4</text>
<text x="107.2" y="25.1">2</text>
<text x="75.9" y="32.5" transform="rotate(-90 75.9 32.5)">3</text>
<text x="101.3" y="32.5" transform="rotate(-90 101.3 32.5)">3</text>
<text x="50.5" y="45.2" transform="rotate(-90 50.5 45.2)">1</text>
<text x="126.7" y="45.2" transform="rotate(-90 126.7 45.2)">1</text>
<text x="43.7" y="50.5">4</text>
<text x="56.4" y="50.5">2</text>
<text x="119.9" y="50.5">4</text>
<text x="132.6" y="50.5">2</text>
<text x="50.5" y="57.9" transform="rotate(-90 50.5 57.9)">3</text>
<text x="126.7" y="57.9" transform="rotate(-90 126.7 57.9)">3</text>
<text x="50.5" y="70.6" transform="rotate(-90 50.5 70.6)">1</text>
<text x="126.7" y="70.6" transform="rotate(-90 126.7 70.6)">1</text>
<text x="43.7" y="75.9">4</text>
<text x="56.4" y="75.9">2</text>
<text x="119.9" y="75.9">4</text>
<text x="132.6" y="75.9">2</text>
<text x="50.5" y="83.3" transform="rotate(-90 50.5 83.3)">3</text>
<text x="126.7" y="83.3" transform="rotate(-90 126.7 83.3)">3</text>
<text x="75.9" y="96" transform="rotate(-90 75.9 96)">1</text>
<text x="101.3" y="96" transform="rotate(-90 101.3 96)">1</text>
<text x="69.1" y="101.3">4</text>
<text x="81.8" y="101.3">2</text>
<text x="94.5" y="101.3">4</text>
<text x="107.2" y="101.3">2</text>
<text x="75.9" y="108.7" transform="rotate(-90 75.9 108.7)">3</text>
<text x="101.3" y="108.7" transform="rotate(-90 101.3 108.7)">3</text>
<text x="50.5" y="121.4" transform="rotate(-90 50.5 121.4)">1</text>
<text x="126.7" y="121.4" transform="rotate(-90 126.7 121.4)">1</text>
<text x="43.7" y="126.7">4</text>
<text x="56.4" y="126.7">2</text>
<text x="119.9" y="126.7">4</text>
<text x="132.6" y="126.7">2</text>
<text x="50.5" y="134.1" transform="rotate(-90 50.5 134.1)">3</text>
<text x="126.7" y="134.1" transform="rotate(-90 126.7 134.1)">3</text>
<text x="50.5" y="146.8" transform="rotate(-90 50.5 146.8)">1</text>
<text x="126.7" y="146.8" transform="rotate(-90 126.7 146.8)">1</text>
<text x="43.7" y="152.1">4</text>
<text x="56.4" y="152.1">2</text>
<text x="119.9" y="152.1">4</text>
<text x="132.6" y="152.1">2</text>
<text x="50.5" y="159.5" transform="rotate(-90 50.5 159.5)">3</text>
<text x="126.7" y="159.5" transform="rotate(-90 126.7 159.5)">3</text>
<text x="75.9" y="172.2" transform="rotate(-90 75.9 172.2)">1</text>
<text x="101.3" y="172.2" transform="rotate(-90 101.3 172.2)">1</text>
<text x="152.1" y="172.2" transform="rotate(-90 152.1 172.2)">1</text>
<text x="69.1" y="177.5">4</text>
<text x="81.8" y="177.5">2</text>
<text x="94.5" y="177.5">4</text>
<text x="107.2" y="177.5">2</text>
<text x="145.3" y="177.5">4</text>
<text x="158" y="177.5">2</text>
<text x="75.9" y="184.9" transform="rotate(-90 75.9 184.9)">3</text>
<text x="101.3" y="184.9" transform="rotate(-90 101.3 184.9)">3</text>
<text x="152.1" y="184.9" transform="rotate(-90 152.1 184.9)">3</text>
</g>
<g font-size="1.8" fill="#0000c2">
<text x="227.3" y="18.8">Decoupling</text>
<text x="239" y="18.8">digital</text>
<text x="246.2" y="18.8">RGB LEDs</text>
</g>
<g font-size="1.8" fill="#725600">
<text x="68.8" y="77.1">DOUT</text>
<text x="106.9" y="127.9">DIN</text>
</g>
<g font-size="1.1" fill="#840000">
<text x="77.2" y="30.2">RGB</text>
<text x="102.6" y="30.2">RGB</text>
<text x="51.8" y="55.6">RGB</text>
<text x="128" y="55.6">RGB</text>
<text x="51.8" y="81">RGB</text>
<text x="128" y="81">RGB</text>
<text x="77.2" y="106.4">RGB</text>
<text x="102.6" y="106.4">RGB</text>
<text x="51.8" y="131.8">RGB</text>
<text x="128" y="131.8">RGB</text>
<text x="51.8" y="157.2">RGB</text>
<text x="128" y="157.2">RGB</text>
<text x="77.2" y="182.6">RGB</text>
<text x="102.6" y="182.6">RGB</text>
<text x="153.4" y="182.6">RGB</text>
</g>
</svg>
